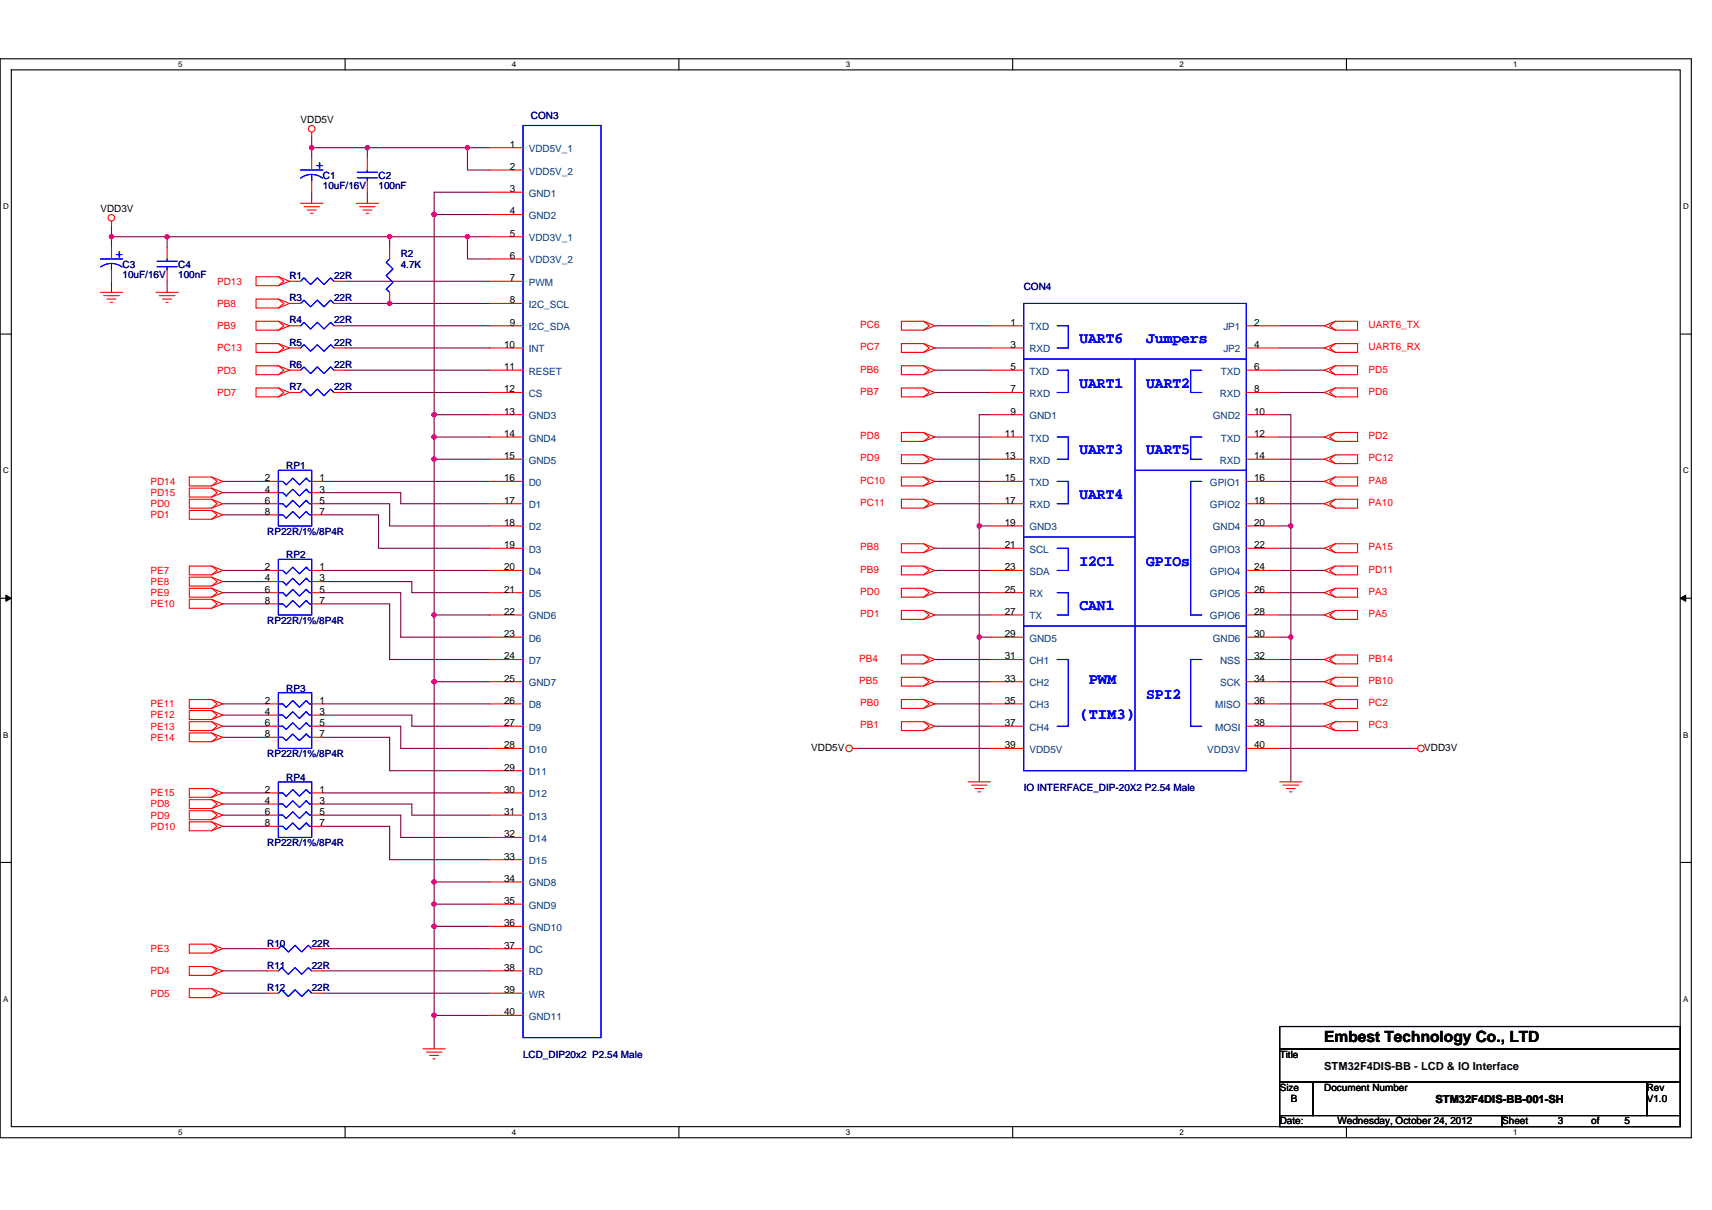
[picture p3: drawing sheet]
<svg xmlns="http://www.w3.org/2000/svg" width="297mm" height="210mm" viewBox="0 0 297 210" stroke-linecap="round" stroke-linejoin="round" font-family="sans-serif">
<path d="M0 10.2h293.5v187.2h-293.5zM2 12.1h289.5v183.4h-289.5z" fill="none" stroke="#000" stroke-width=".19"/>
<g fill="#fff">
<path d="M30.9 10.4h.8v1.6h-.8z"/>
<path d="M30.9 195.7h.8v1.6h-.8z"/>
</g>
<path d="M59.9 10.2v1.9M59.9 195.5v1.9" fill="none" stroke="#000" stroke-width=".19"/>
<g fill="#fff">
<path d="M88.8 10.4h.8v1.6h-.8z"/>
<path d="M88.8 195.7h.8v1.6h-.8z"/>
</g>
<path d="M117.8 10.2v1.9M117.8 195.5v1.9" fill="none" stroke="#000" stroke-width=".19"/>
<g fill="#fff">
<path d="M146.7 10.4h.8v1.6h-.8z"/>
<path d="M146.7 195.7h.8v1.6h-.8z"/>
</g>
<path d="M175.7 10.2v1.9M175.7 195.5v1.9" fill="none" stroke="#000" stroke-width=".19"/>
<g fill="#fff">
<path d="M204.7 10.4h.7v1.6h-.7z"/>
<path d="M204.7 195.7h.7v1.6h-.7z"/>
</g>
<path d="M233.6 10.2v1.9M233.6 195.5v1.9" fill="none" stroke="#000" stroke-width=".19"/>
<g fill="#fff">
<path d="M262.6 10.4h.7v1.6h-.7z"/>
<path d="M262.6 195.7h.7v1.6h-.7z"/>
<path d="M.5 35.1h1v1.5h-1z"/>
<path d="M292 35.1h1v1.5h-1z"/>
<path d="M.5 80.9h1v1.5h-1z"/>
<path d="M292 80.9h1v1.5h-1z"/>
</g>
<path d="M0 58h2M291.5 58h2" fill="none" stroke="#000" stroke-width=".19"/>
<g fill="#fff">
<path d="M.5 126.7h.9v1.6h-.9z"/>
<path d="M292 126.7h.9v1.6h-.9z"/>
</g>
<path d="M0 103.8h2M291.5 103.8h2" fill="none" stroke="#000" stroke-width=".19"/>
<path d="M1 103.3l1 .5-1 .6zM291.5 103.8l1-.5v1.1z" fill="#000" stroke="#000" stroke-width=".17"/>
<g fill="#fff">
<path d="M.5 172.6h.9v1.5h-.9z"/>
<path d="M292 172.6h.9v1.5h-.9z"/>
</g>
<path d="M0 149.7h2M291.5 149.7h2M222 178.1h69.5v3.9h-69.5zM222 182h69.5v5.8h-69.5zM222 187.8h5.8v5.8h-5.8zM222 193.6h38.6v1.9h-38.6zM227.8 187.8h57.9v5.8h-57.9zM260.6 193.6h30.9v1.9h-30.9zM285.7 187.8h5.8v5.8h-5.8z" fill="none" stroke="#000" stroke-width=".19"/>
<g fill="none" stroke="#800040" stroke-width=".19">
<path d="M19.3 39.2v1.9M54.1 33.4v1.9M54.1 25.6h9.6M54.1 25.6v2M54.1 23.7v1.9M63.7 25.6h17.4M63.7 25.6v2M63.7 33.4v1.9M75.3 37.2h9.7M75.3 37.2v34.8h9.7M81.1 25.6h3.9M81.1 25.6v3.9h3.9"/>
<path d="M85 33.4h-9.7v3.8M19.3 48.8v1.9M19.3 41.1v1.9M19.3 41.1h9.7M29 41.1v1.9M29 48.8v1.9M29 41.1h38.6M59.9 52.7h25.1M59.9 48.8h25.1M59.9 56.5h25.1M67.6 41.1v1.9M67.6 41.1h13.5"/>
<path d="M81.1 41.1h3.9M81.1 41.1v3.8h3.9M162.2 56.5h9.6M222 56.5h7.8M59.9 60.4h25.1M59.9 64.2h25.1M59.9 68.1h25.1M75.3 72v3.8h9.7M75.3 75.8v3.9h9.7M75.3 79.7v27h9.7M162.2 60.4h9.6M162.2 64.2h9.6"/>
<path d="M162.2 68.1h9.6M162.2 75.8h9.6M162.2 79.7h9.6M171.8 72h-1.9v19.3M222 72h2v19.3M222 75.8h7.8M222 79.7h7.8M222 60.4h7.8M222 64.2h7.8M222 68.1h7.8M38.6 83.5h7.8M38.6 85.5h7.8"/>
<path d="M38.6 87.4h7.8M38.6 89.3h7.8M38.6 99h7.8M56 83.5h29M56 89.3h9.7v5.8h19.3M56 85.5h13.5v1.9h15.5M56 87.4h11.6v3.9h17.4M56 99h29M162.2 95.1h9.6M162.2 99h9.6M162.2 83.5h9.6M162.2 87.4h9.6"/>
<path d="M169.9 91.3h1.9M169.9 91.3v19.3M222 91.3h2M222 83.5h7.8M222 87.4h7.8M222 95.1h7.8M222 99h7.8M224 91.3v19.3M38.6 100.9h7.8M38.6 102.8h7.8M38.6 104.8h7.8M56 104.8h11.6v9.6h17.4"/>
<path d="M56 102.8h13.5v7.8h15.5M56 100.9h15.5v1.9h13.5M75.3 118.3v34.8M75.3 106.7v11.6h9.7M162.2 118.3h9.6M162.2 114.4h9.6M162.2 102.8h9.6M162.2 106.7h9.6M169.9 110.6v25.1M169.9 110.6h1.9M222 110.6h2M222 106.7h7.8"/>
<path d="M222 102.8h7.8M222 118.3h7.8M222 114.4h7.8M224 110.6v25.1M38.6 122.2h7.8M38.6 124.1h7.8M38.6 126h7.8M38.6 128h7.8M38.6 137.6h7.8M38.6 139.5h7.8M56 122.2h29M56 137.6h29"/>
<path d="M56 128h11.6v5.8h17.4M56 126h13.5v3.9h15.5M56 124.1h15.5v1.9h13.5M56 139.5h15.5v2h13.5M148.7 129.9h23.1M162.2 126h9.6M162.2 122.2h9.6M222 129.9h23.2M222 126h7.8M222 122.2h7.8M38.6 141.5h7.8M38.6 143.4h7.8"/>
<path d="M56 143.4h11.6v5.8h17.4M56 141.5h13.5v3.8h15.5M75.3 153.1h9.7M75.3 153.1v3.8h9.7M75.3 156.9v3.9h9.7M38.6 164.6h7.8M38.6 172.4h7.8M38.6 168.5h7.8M56 172.4h29M56 168.5h29M56 164.6h29M75.3 176.2v5.8"/>
<path d="M75.3 160.8v15.4h9.7"/>
</g>
<g fill="#f0f" stroke="#f0f" stroke-width=".19">
<circle cx="81.1" cy="25.6" r=".38"/>
<circle cx="75.3" cy="176.2" r=".38"/>
<circle cx="67.6" cy="52.6" r=".38"/>
<circle cx="75.3" cy="37.2" r=".38"/>
<circle cx="75.3" cy="72" r=".38"/>
<circle cx="75.3" cy="75.8" r=".38"/>
<circle cx="75.3" cy="160.8" r=".38"/>
<circle cx="75.3" cy="153" r=".38"/>
<circle cx="75.3" cy="156.9" r=".38"/>
<circle cx="75.3" cy="79.7" r=".38"/>
<circle cx="75.3" cy="118.3" r=".38"/>
<circle cx="75.3" cy="106.7" r=".38"/>
<circle cx="54.1" cy="25.6" r=".38"/>
<circle cx="63.7" cy="25.6" r=".38"/>
<circle cx="81.1" cy="41.1" r=".38"/>
<circle cx="67.6" cy="41.1" r=".38"/>
<circle cx="19.3" cy="41.1" r=".38"/>
<circle cx="29" cy="41.1" r=".38"/>
<circle cx="169.9" cy="110.6" r=".38"/>
<circle cx="169.9" cy="91.3" r=".38"/>
<circle cx="223.9" cy="110.6" r=".38"/>
<circle cx="223.9" cy="91.3" r=".38"/>
</g>
<g fill="none" stroke="#f00" stroke-width=".19">
<path d="M19.3 38.4v.8M52.2 35.3h3.8M52.7 35.9h2.7M53.3 36.4h1.6M53.9 37h.4M54.1 22.9v.8M54.1 27.6v1.9M54.1 31.4v2M61.8 35.3h3.9M62.4 35.9h2.7M63 36.4h1.5M63.5 37h.4"/>
<path d="M63.7 27.6v1.9M63.7 31.4v2M85 25.6h5.8M85 29.5h5.8M85 33.4h5.8M85 37.2h5.8M17.4 50.7h3.9M18 51.3h2.7M18.6 51.9h1.5M19.2 52.5h.3M19.3 43v1.9M19.3 46.9v1.9"/>
<path d="M27.1 50.7h3.8M27.6 51.3h2.7M28.2 51.9h1.6M28.8 52.5h.4M29 43v1.9M29 46.9v1.9M48.3 48l1.9 .8M48.3 48l1 .8-1 .8M48.3 51.9l1.9 .8M48.3 51.9l1 .8-1 .7M48.3 55.8l1.9 .7M48.3 55.8l1 .7-1 .8"/>
<path d="M48.3 59.6l1.9 .8M48.3 59.6l1 .8-1 .8M48.3 48h-3.9v1.6h3.9M48.3 51.9h-3.9v1.5h3.9M48.3 55.8h-3.9v1.5h3.9M48.3 59.6h-3.9v1.6h3.9M50.2 52.7h2M50.2 48.8h2M50.2 56.5h2M50.2 48.8l-1.9 .8M50.2 52.7l-1.9 .7M50.2 56.5l-1.9 .8"/>
<path d="M58 52.7h1.9M58 48.8h1.9M58 56.5h1.9M67.6 43v1.9M67.6 50.7v2M85 52.7h5.8M85 48.8h5.8M85 41.1h5.8M85 44.9h5.8M85 56.5h5.8M160.2 55.8h-3.8v1.5h3.8M160.2 59.6h-3.8v1.6h3.8"/>
<path d="M160.2 55.8l2 .7-2 .8M160.2 59.6l2 .8-2 .8M160.2 55.8l1 .7-1 .8M160.2 59.6l1 .8-1 .8M171.8 56.5h5.8M216.2 56.5h5.8M231.7 55.8h3.8v1.5h-3.8M231.7 59.6h3.8v1.6h-3.8M231.7 55.8l-1.9 .7 1.9 .8M231.7 55.8l-1 .7 1 .8M231.7 59.6l-1.9 .8 1.9 .8M231.7 59.6l-1 .8 1 .8"/>
<path d="M48.3 63.5l1.9 .7M48.3 63.5l1 .7-1 .8M48.3 67.3l1.9 .8M48.3 67.3l1 .8-1 .8M48.3 63.5h-3.9v1.5h3.9M48.3 67.3h-3.9v1.6h3.9M50.2 60.4h2M50.2 64.2h2M50.2 68.1h2M50.2 60.4l-1.9 .8M50.2 64.2l-1.9 .8M50.2 68.1l-1.9 .8"/>
<path d="M58 60.4h1.9M58 64.2h1.9M58 68.1h1.9M85 60.4h5.8M85 64.2h5.8M85 68.1h5.8M85 72h5.8M85 75.8h5.8M85 79.7h5.8M160.2 63.5h-3.8v1.5h3.8M160.2 67.3h-3.8v1.6h3.8M160.2 75.1h-3.8v1.5h3.8"/>
<path d="M160.2 78.9h-3.8v1.6h3.8M160.2 63.5l2 .7-2 .8M160.2 67.3l2 .8-2 .8M160.2 75.1l2 .7-2 .8M160.2 63.5l1 .7-1 .8M160.2 67.3l1 .8-1 .8M160.2 75.1l1 .7-1 .8M160.2 78.9l2 .8-2 .8M160.2 78.9l1 .8-1 .8M171.8 60.4h5.8M171.8 64.2h5.8M171.8 68.1h5.8"/>
<path d="M171.8 72h5.8M171.8 75.8h5.8M171.8 79.7h5.8M216.2 60.4h5.8M216.2 64.2h5.8M216.2 68.1h5.8M216.2 72h5.8M216.2 75.8h5.8M216.2 79.7h5.8M231.7 75.1l-1.9 .7 1.9 .8M231.7 75.1h3.8v1.5h-3.8M231.7 78.9h3.8v1.6h-3.8"/>
<path d="M231.7 63.5h3.8v1.5h-3.8M231.7 67.3h3.8v1.6h-3.8M231.7 75.1l-1 .7 1 .8M231.7 78.9l-1.9 .8 1.9 .8M231.7 78.9l-1 .8 1 .8M231.7 63.5l-1.9 .7 1.9 .8M231.7 63.5l-1 .7 1 .8M231.7 67.3l-1.9 .8 1.9 .8M231.7 67.3l-1 .8 1 .8M36.7 82.8l1 .7-1 .8M36.7 82.8h-3.9v1.5h3.9M36.7 82.8l1.9 .7-1.9 .8"/>
<path d="M36.7 84.7h-3.9v1.6h3.9M36.7 86.6h-3.9v1.6h3.9M36.7 88.6h-3.9v1.5h3.9M36.7 98.2h-3.9v1.6h3.9M36.7 84.7l1.9 .8-1.9 .8M36.7 84.7l1 .8-1 .8M36.7 86.6l1.9 .8-1.9 .8M36.7 86.6l1 .8-1 .8M36.7 88.6l1.9 .7-1.9 .8M36.7 88.6l1 .7-1 .8M36.7 98.2l1.9 .8-1.9 .8M36.7 98.2l1 .8-1 .8"/>
<path d="M46.4 83.5h1.9M46.4 85.5h1.9M46.4 87.4h1.9M46.4 89.3h1.9M46.4 99h1.9M54.1 83.5h1.9M54.1 85.5h1.9M54.1 87.4h1.9M54.1 89.3h1.9M54.1 99h1.9M85 83.5h5.8M85 87.4h5.8"/>
<path d="M85 91.3h5.8M85 95.1h5.8M85 99h5.8M160.2 94.4h-3.8v1.5h3.8M160.2 98.2h-3.8v1.6h3.8M160.2 82.8h-3.8v1.5h3.8M160.2 86.6h-3.8v1.6h3.8M160.2 94.4l2 .7-2 .8M160.2 98.2l2 .8-2 .8M160.2 94.4l1 .7-1 .8M160.2 98.2l1 .8-1 .8M160.2 82.8l2 .7-2 .8"/>
<path d="M160.2 82.8l1 .7-1 .8M160.2 86.6l2 .8-2 .8M160.2 86.6l1 .8-1 .8M171.8 83.5h5.8M171.8 87.4h5.8M171.8 91.3h5.8M171.8 95.1h5.8M171.8 99h5.8M216.2 83.5h5.8M216.2 87.4h5.8M216.2 91.3h5.8M216.2 95.1h5.8"/>
<path d="M216.2 99h5.8M231.7 86.6l-1.9 .8 1.9 .8M231.7 82.8l-1.9 .7 1.9 .8M231.7 94.4l-1.9 .7 1.9 .8M231.7 98.2h3.8v1.6h-3.8M231.7 86.6h3.8v1.6h-3.8M231.7 82.8h3.8v1.5h-3.8M231.7 94.4h3.8v1.5h-3.8M231.7 98.2l-1.9 .8 1.9 .8M231.7 98.2l-1 .8 1 .8M231.7 86.6l-1 .8 1 .8M231.7 82.8l-1 .7 1 .8"/>
<path d="M231.7 94.4l-1 .7 1 .8M36.7 100.2h-3.9v1.5h3.9M36.7 102.1h-3.9v1.5h3.9M36.7 104h-3.9v1.6h3.9M36.7 100.2l1.9 .7-1.9 .8M36.7 100.2l1 .7-1 .8M36.7 102.1l1.9 .7-1.9 .8M36.7 102.1l1 .7-1 .8M36.7 104l1.9 .8-1.9 .8M36.7 104l1 .8-1 .8M46.4 102.8h1.9M46.4 100.9h1.9"/>
<path d="M46.4 104.8h1.9M54.1 102.8h1.9M54.1 100.9h1.9M54.1 104.8h1.9M85 102.8h5.8M85 106.7h5.8M85 110.6h5.8M85 114.4h5.8M85 118.3h5.8M160.2 117.5h-3.8v1.6h3.8M160.2 102.1h-3.8v1.5h3.8M160.2 105.9h-3.8v1.6h3.8"/>
<path d="M160.2 113.7h-3.8v1.5h3.8M160.2 117.5l2 .8-2 .8M160.2 102.1l2 .7-2 .8M160.2 105.9l2 .8-2 .8M160.2 113.7l2 .7-2 .8M160.2 117.5l1 .8-1 .8M160.2 102.1l1 .7-1 .8M160.2 105.9l1 .8-1 .8M160.2 113.7l1 .7-1 .8M171.8 102.8h5.8M171.8 106.7h5.8M171.8 110.6h5.8"/>
<path d="M171.8 114.4h5.8M171.8 118.3h5.8M216.2 102.8h5.8M216.2 106.7h5.8M216.2 110.6h5.8M216.2 114.4h5.8M216.2 118.3h5.8M231.7 113.7l-1.9 .7 1.9 .8M231.7 117.5h3.8v1.6h-3.8M231.7 113.7h3.8v1.5h-3.8M231.7 102.1h3.8v1.5h-3.8M231.7 105.9h3.8v1.6h-3.8"/>
<path d="M231.7 117.5l-1.9 .8 1.9 .8M231.7 117.5l-1 .8 1 .8M231.7 113.7l-1 .7 1 .8M231.7 102.1l-1.9 .7 1.9 .8M231.7 102.1l-1 .7 1 .8M231.7 105.9l-1.9 .8 1.9 .8M231.7 105.9l-1 .8 1 .8M36.7 121.4h-3.9v1.5h3.9M36.7 123.3h-3.9v1.6h3.9M36.7 125.2h-3.9v1.6h3.9M36.7 127.2h-3.9v1.5h3.9M36.7 136.8h-3.9v1.6h3.9"/>
<path d="M36.7 138.8h-3.9v1.5h3.9M36.7 121.4l1.9 .8-1.9 .7M36.7 121.4l1 .8-1 .7M36.7 123.3l1.9 .8-1.9 .8M36.7 123.3l1 .8-1 .8M36.7 125.2l1.9 .8-1.9 .8M36.7 125.2l1 .8-1 .8M36.7 127.2l1.9 .8-1.9 .7M36.7 127.2l1 .8-1 .7M36.7 136.8l1.9 .8-1.9 .8M36.7 136.8l1 .8-1 .8M36.7 138.8l1.9 .7-1.9 .8"/>
<path d="M36.7 138.8l1 .7-1 .8M46.4 122.2h1.9M46.4 126h1.9M46.4 137.6h1.9M46.4 124.1h1.9M46.4 128h1.9M46.4 139.5h1.9M54.1 122.2h1.9M54.1 126h1.9M54.1 137.6h1.9M54.1 124.1h1.9M54.1 128h1.9"/>
<path d="M54.1 139.5h1.9M85 122.2h5.8M85 126h5.8M85 129.9h5.8M85 133.8h5.8M85 137.6h5.8M147.9 129.9h.8M160.2 121.4h-3.8v1.5h3.8M160.2 125.2h-3.8v1.6h3.8M160.2 125.2l2 .8-2 .8M160.2 121.4l2 .8-2 .7M160.2 121.4l1 .8-1 .7"/>
<path d="M160.2 125.2l1 .8-1 .8M168 135.7h3.8M168.6 136.2h2.7M169.1 136.8h1.6M169.7 137.4h.4M171.8 122.2h5.8M171.8 126h5.8M171.8 129.9h5.8M216.2 122.2h5.8M216.2 126h5.8M216.2 129.9h5.8M222 135.7h3.9"/>
<path d="M222.6 136.2h2.7M223.2 136.8h1.5M223.8 137.4h.4M231.7 125.2l-1.9 .8 1.9 .8M231.7 121.4l-1.9 .8 1.9 .7M231.7 125.2h3.8v1.6h-3.8M231.7 121.4h3.8v1.5h-3.8M231.7 125.2l-1 .8 1 .8M231.7 121.4l-1 .8 1 .7M245.2 129.9h.8M36.7 140.7h-3.9v1.5h3.9M36.7 142.6h-3.9v1.6h3.9"/>
<path d="M36.7 140.7l1.9 .8-1.9 .7M36.7 140.7l1 .8-1 .7M36.7 142.6l1.9 .8-1.9 .8M36.7 142.6l1 .8-1 .8M46.4 141.5h1.9M46.4 143.4h1.9M54.1 141.5h1.9M54.1 143.4h1.9M85 141.5h5.8M85 145.3h5.8M85 149.2h5.8M85 153.1h5.8"/>
<path d="M85 156.9h5.8M36.7 163.9h-3.9v1.5h3.9M36.7 171.6h-3.9v1.5h3.9M36.7 167.7h-3.9v1.6h3.9M36.7 163.9l1.9 .7-1.9 .8M36.7 163.9l1 .7-1 .8M36.7 171.6l1.9 .8-1.9 .7M36.7 171.6l1 .8-1 .7M36.7 167.7l1.9 .8-1.9 .8M36.7 167.7l1 .8-1 .8M46.4 172.4h1.9M46.4 164.6h1.9"/>
<path d="M46.4 168.5h1.9M54.1 172.4h1.9M54.1 164.6h1.9M54.1 168.5h1.9M85 172.4h5.8M85 160.8h5.8M85 164.6h5.8M85 168.5h5.8M85 176.2h5.8M73.4 182h3.9M74 182.6h2.7M74.5 183.2h1.6"/>
<path d="M75.1 183.7h.4"/>
<circle cx="19.3" cy="37.8" r=".57"/>
<circle cx="54.1" cy="22.3" r=".57"/>
<circle cx="147.3" cy="129.9" r=".57"/>
<circle cx="246.5" cy="129.9" r=".57"/>
</g>
<g fill="none" stroke="#00f" stroke-width=".19">
<path d="M52.2 29.5h3.8M52.2 30.9a3.1 3.1 0 0 1 3.7 0M54.1 30.3v1.1M62 30.9h3.5M62 29.9h3.5M63.7 29.5v.4M63.7 30.9v.5M90.8 21.8h13.5v158.3h-13.5zM17.4 44.9h3.9M17.5 46.3a3.1 3.1 0 0 1 3.7 0M19.3 45.7v1.2M27.3 46.3h3.4"/>
<path d="M27.3 45.3h3.4M29 44.9v.4M29 46.3v.6M52.2 52.7l.5-.6 1.2 1.2 1.2-1.2 1.1 1.2 1.2-1.2 .6 .6M52.2 48.8l.5-.6 1.2 1.2 1.2-1.2 1.1 1.2 1.2-1.2 .6 .6M52.2 56.5l.5-.6 1.2 1.2 1.2-1.2 1.1 1.2 1.2-1.2 .6 .6M67.6 44.9l-.6 .6 1.2 1.2-1.2 1.1 1.2 1.2-1.2 1.2 .6 .5M177.6 52.7h38.6v81.1h-38.6zM183.4 56.5h2v3.9h-2M52.2 64.2l.5-.5 1.2 1.1 1.2-1.1 1.1 1.1 1.2-1.1 .6 .5M52.2 60.4l.5-.6 1.2 1.2 1.2-1.2 1.1 1.2 1.2-1.2 .6 .6M52.2 68.1l.5-.6 1.2 1.2 1.2-1.2 1.1 1.2 1.2-1.2 .6 .6"/>
<path d="M177.6 62.3h38.6M183.4 75.8h2v3.9h-2M183.4 64.2h2v3.9h-2M196.9 62.3v71.5M208.5 64.2h-1.9v3.9h1.9M208.5 75.8h-1.9v3.9h1.9M48.3 83.5h.8l.6 .6 1.1-1.1 1.2 1.1 1.1-1.1 .6 .5h.4M48.3 87.4h.8l.6 .6 1.1-1.2 1.2 1.2 1.1-1.2 .6 .6h.4M48.3 85.5h.8l.6 .6 1.1-1.2 1.2 1.2 1.1-1.2 .6 .6h.4M48.3 89.3h.8l.6 .6 1.1-1.1 1.2 1.1 1.1-1.1 .6 .5h.4M48.3 81.6h5.8v9.7h-5.8zM48.3 97.1h5.8v9.6h-5.8z"/>
<path d="M53.1 83l.2 .2M53.1 84.9l.2 .2M53.1 86.8l.2 .2M53.1 88.8l.2 .2M53.1 98.4l.2 .2M54.1 99h-.4l-.6-.6-1.1 1.2-1.2-1.2-1.1 1.2-.6-.6h-.8M177.6 93.2h19.3M183.4 95.1h2v3.9h-2M183.4 83.5h2v3.9h-2M196.9 81.6h19.3M208.5 83.5h-1.9v23.2h1.9M53.1 100.4l.2 .1"/>
<path d="M53.1 102.3l.2 .2M53.1 104.2l.2 .2M54.1 100.9h-.4l-.6-.5-1.1 1.1-1.2-1.1-1.1 1.1-.6-.6h-.8M54.1 102.8h-.4l-.6-.5-1.1 1.1-1.2-1.1-1.1 1.1-.6-.6h-.8M54.1 104.8h-.4l-.6-.6-1.1 1.2-1.2-1.2-1.1 1.2-.6-.6h-.8M177.6 108.6h38.6M183.4 114.4h2v11.6h-2M183.4 102.8h2v3.9h-2M208.5 114.4h-1.9v11.6h1.9M48.3 120.2h5.8v9.7h-5.8zM48.3 135.7h5.8v9.6h-5.8zM53.1 121.6l.2 .2"/>
<path d="M53.1 123.5l.2 .2M53.1 125.4l.2 .2M53.1 127.4l.2 .2M53.1 137l.2 .2M53.1 139l.2 .1M54.1 122.2h-.4l-.6-.6-1.1 1.1-1.2-1.1-1.1 1.1-.6-.5h-.8M54.1 124.1h-.4l-.6-.6-1.1 1.2-1.2-1.2-1.1 1.2-.6-.6h-.8M54.1 126h-.4l-.6-.6-1.1 1.2-1.2-1.2-1.1 1.2-.6-.6h-.8M54.1 128h-.4l-.6-.6-1.1 1.1-1.2-1.1-1.1 1.1-.6-.5h-.8M54.1 137.6h-.4l-.6-.6-1.1 1.2-1.2-1.2-1.1 1.2-.6-.6h-.8M54.1 139.5h-.4l-.6-.5-1.1 1.1-1.2-1.1-1.1 1.1-.6-.6h-.8M53.1 140.9l.2 .2"/>
<path d="M53.1 142.8l.2 .2M54.1 141.5h-.4l-.6-.6-1.1 1.1-1.2-1.1-1.1 1.1-.6-.5h-.8M54.1 143.4h-.4l-.6-.6-1.1 1.2-1.2-1.2-1.1 1.2-.6-.6h-.8M48.3 172.4l.6-.6 1.1 1.1 1.2-1.1 1.1 1.1 1.2-1.1 .6 .6M48.3 168.5l.6-.6 1.1 1.2 1.2-1.2 1.1 1.2 1.2-1.2 .6 .6M48.3 164.6l.6-.6 1.1 1.2 1.2-1.2 1.1 1.2 1.2-1.2 .6 .6"/>
</g>
<g font-size="2.7" fill="#00f">
<text x="187.3" y="59.5">UART6</text>
<text x="198.9" y="59.5">Jumpers</text>
<text x="187.3" y="67.3">UART1</text>
<text x="198.9" y="67.3">UART2</text>
<text x="187.3" y="78.8">UART3</text>
<text x="198.9" y="78.8">UART5</text>
<text x="187.3" y="86.6">UART4</text>
<text x="187.3" y="98.1">I2C1</text>
<text x="198.9" y="98.1">GPIOs</text>
<text x="187.3" y="105.9">CAN1</text>
<text x="188.9" y="118.6">PWM</text>
<text x="187.3" y="124.7">(TIM3)</text>
<text x="198.9" y="121.3">SPI2</text>
</g>
<text font-size="2.7" x="229.8" y="180.8">Embest Technology Co., LTD</text>
<g font-size="2.1" fill="#00f">
<text x="54.9" y="29.3">+</text>
<text x="20.1" y="44.7">+</text>
</g>
<g font-size="1.9">
<text x="229.8" y="185.7">STM32F4DIS-BB - LCD &amp; IO Interface</text>
<text x="249.1" y="191.5">STM32F4DIS-BB-001-SH</text>
</g>
<g font-size="1.7">
<text x="52.2" y="21.4">VDD5V</text>
<text x="88.4" y="25.6">1</text>
<text x="88.4" y="29.5">2</text>
<text x="88.4" y="33.3">3</text>
<text x="17.4" y="36.8">VDD3V</text>
<text x="88.4" y="37.2">4</text>
<text x="88.4" y="41.1">5</text>
<text x="88.4" y="44.9">6</text>
<text x="88.4" y="48.8">7</text>
<text x="88.4" y="52.6">8</text>
<text x="88.4" y="56.5">9</text>
<text x="175.3" y="56.5">1</text>
<text x="217.6" y="56.5">2</text>
<text x="87.5" y="60.4">10</text>
<text x="87.5" y="64.2">11</text>
<text x="175.3" y="60.4">3</text>
<text x="175.3" y="64.2">5</text>
<text x="217.6" y="60.4">4</text>
<text x="217.6" y="64.2">6</text>
<text x="87.5" y="68.1">12</text>
<text x="87.5" y="71.9">13</text>
<text x="175.3" y="68.1">7</text>
<text x="175.3" y="71.9">9</text>
<text x="217.6" y="71.9">10</text>
<text x="217.6" y="68.1">8</text>
<text x="87.5" y="75.8">14</text>
<text x="174.3" y="75.8">11</text>
<text x="217.6" y="75.8">12</text>
<text x="46" y="83.5">2</text>
<text x="55.4" y="83.5">1</text>
<text x="87.5" y="79.7">15</text>
<text x="87.5" y="83.5">16</text>
<text x="174.3" y="79.7">13</text>
<text x="174.3" y="83.5">15</text>
<text x="217.6" y="83.5">16</text>
<text x="217.6" y="79.7">14</text>
<text x="46" y="85.5">4</text>
<text x="46" y="87.4">6</text>
<text x="46" y="89.3">8</text>
<text x="55.4" y="85.5">3</text>
<text x="55.4" y="87.4">5</text>
<text x="55.4" y="89.3">7</text>
<text x="87.5" y="87.4">17</text>
<text x="174.3" y="87.4">17</text>
<text x="217.6" y="87.4">18</text>
<text x="87.5" y="91.2">18</text>
<text x="87.5" y="95.1">19</text>
<text x="174.3" y="91.2">19</text>
<text x="174.3" y="95.1">21</text>
<text x="217.6" y="91.2">20</text>
<text x="217.6" y="95.1">22</text>
<text x="46" y="99">2</text>
<text x="46" y="100.9">4</text>
<text x="55.4" y="99">1</text>
<text x="55.4" y="100.9">3</text>
<text x="87.5" y="99">20</text>
<text x="174.3" y="99">23</text>
<text x="217.6" y="99">24</text>
<text x="46" y="102.8">6</text>
<text x="46" y="104.8">8</text>
<text x="55.4" y="102.8">5</text>
<text x="55.4" y="104.8">7</text>
<text x="87.5" y="102.8">21</text>
<text x="87.5" y="106.7">22</text>
<text x="174.3" y="102.8">25</text>
<text x="174.3" y="106.7">27</text>
<text x="217.6" y="102.8">26</text>
<text x="217.6" y="106.7">28</text>
<text x="87.5" y="110.6">23</text>
<text x="174.3" y="110.6">29</text>
<text x="217.6" y="110.6">30</text>
<text x="87.5" y="114.4">24</text>
<text x="87.5" y="118.3">25</text>
<text x="174.3" y="114.4">31</text>
<text x="174.3" y="118.3">33</text>
<text x="217.6" y="114.4">32</text>
<text x="217.6" y="118.3">34</text>
<text x="46" y="122.1">2</text>
<text x="46" y="124.1">4</text>
<text x="55.4" y="122.1">1</text>
<text x="55.4" y="124.1">3</text>
<text x="87.5" y="122.1">26</text>
<text x="174.3" y="122.1">35</text>
<text x="217.6" y="122.1">36</text>
<text x="46" y="126">6</text>
<text x="46" y="127.9">8</text>
<text x="55.4" y="126">5</text>
<text x="55.4" y="127.9">7</text>
<text x="87.5" y="126">27</text>
<text x="87.5" y="129.9">28</text>
<text x="140.8" y="130.3">VDD5V</text>
<text x="174.3" y="126">37</text>
<text x="174.3" y="129.9">39</text>
<text x="217.6" y="129.9">40</text>
<text x="217.6" y="126">38</text>
<text x="247.1" y="130.3">VDD3V</text>
<text x="46" y="137.6">2</text>
<text x="55.4" y="137.6">1</text>
<text x="87.5" y="133.7">29</text>
<text x="87.5" y="137.6">30</text>
<text x="46" y="139.5">4</text>
<text x="46" y="141.4">6</text>
<text x="46" y="143.4">8</text>
<text x="55.4" y="139.5">3</text>
<text x="55.4" y="141.4">5</text>
<text x="55.4" y="143.4">7</text>
<text x="87.5" y="141.4">31</text>
<text x="87.5" y="145.3">32</text>
<text x="87.5" y="149.2">33</text>
<text x="87.5" y="153">34</text>
<text x="87.5" y="156.9">35</text>
<text x="87.5" y="160.7">36</text>
<text x="87.5" y="164.6">37</text>
<text x="87.5" y="168.5">38</text>
<text x="87.5" y="172.3">39</text>
<text x="87.5" y="176.2">40</text>
<text x="222" y="183.6">Title</text>
<text x="222" y="189.3">Size</text>
<text x="224" y="191.3">B</text>
<text x="229.8" y="189.3">Document Number</text>
<text x="285.7" y="189.3">Rev</text>
<text x="285.7" y="191.3">V1.0</text>
<text x="222" y="195.1">Date:</text>
<text x="232.1" y="195.1">Wednesday, October 24, 2012</text>
<text x="260.6" y="195.1">Sheet</text>
<text x="270.3" y="195.1">3</text>
<text x="276.1" y="195.1">of</text>
<text x="281.9" y="195.1">5</text>
</g>
<g font-size="1.7" fill="#000080">
<text x="92.1" y="20.6">CON3</text>
<text x="56" y="31.1">C1</text>
<text x="56" y="32.8">10uF/16V</text>
<text x="65.7" y="31.1">C2</text>
<text x="65.7" y="32.8">100nF</text>
<text x="21.3" y="46.5">C3</text>
<text x="30.9" y="46.5">C4</text>
<text x="69.5" y="44.6">R2</text>
<text x="69.5" y="46.5">4.7K</text>
<text x="21.3" y="48.2">10uF/16V</text>
<text x="30.9" y="48.2">100nF</text>
<text x="50.2" y="52.3">R3</text>
<text x="50.2" y="48.4">R1</text>
<text x="58" y="52.3">22R</text>
<text x="58" y="48.4">22R</text>
<text x="177.6" y="50.4">CON4</text>
<text x="50.2" y="56.1">R4</text>
<text x="58" y="56.1">22R</text>
<text x="50.2" y="63.9">R6</text>
<text x="50.2" y="60">R5</text>
<text x="58" y="63.9">22R</text>
<text x="58" y="60">22R</text>
<text x="50.2" y="67.7">R7</text>
<text x="58" y="67.7">22R</text>
<text x="49.7" y="81.4">RP1</text>
<text x="46.4" y="92.8">RP22R/1%/8P4R</text>
<text x="49.7" y="96.9">RP2</text>
<text x="46.4" y="108.3">RP22R/1%/8P4R</text>
<text x="49.7" y="120">RP3</text>
<text x="46.4" y="131.4">RP22R/1%/8P4R</text>
<text x="49.7" y="135.5">RP4</text>
<text x="177.6" y="137.2">IO INTERFACE_DIP-20X2 P2.54 Male</text>
<text x="46.4" y="146.9">RP22R/1%/8P4R</text>
<text x="46.4" y="164.3">R10</text>
<text x="54.1" y="164.3">22R</text>
<text x="46.4" y="172">R12</text>
<text x="46.4" y="168.1">R11</text>
<text x="54.1" y="172">22R</text>
<text x="54.1" y="168.1">22R</text>
<text x="90.8" y="183.6">LCD_DIP20x2 P2.54 Male</text>
</g>
<g font-size="1.7" fill="#004080">
<text x="91.7" y="26.4">VDD5V_1</text>
<text x="91.7" y="30.3">VDD5V_2</text>
<text x="91.7" y="34.1">GND1</text>
<text x="91.7" y="38">GND2</text>
<text x="91.7" y="41.9">VDD3V_1</text>
<text x="91.7" y="45.7">VDD3V_2</text>
<text x="91.7" y="49.6">PWM</text>
<text x="91.7" y="53.4">I2C_SCL</text>
<text x="91.7" y="57.3">I2C_SDA</text>
<text x="178.6" y="57.3">TXD</text>
<text x="212.3" y="57.3">JP1</text>
<text x="91.7" y="61.2">INT</text>
<text x="91.7" y="65">RESET</text>
<text x="178.6" y="61.2">RXD</text>
<text x="178.6" y="65">TXD</text>
<text x="211.8" y="65">TXD</text>
<text x="212.3" y="61.2">JP2</text>
<text x="91.7" y="68.9">CS</text>
<text x="178.6" y="68.9">RXD</text>
<text x="211.6" y="68.9">RXD</text>
<text x="91.7" y="72.7">GND3</text>
<text x="91.7" y="76.6">GND4</text>
<text x="178.6" y="72.7">GND1</text>
<text x="178.6" y="76.6">TXD</text>
<text x="210.4" y="72.7">GND2</text>
<text x="211.8" y="76.6">TXD</text>
<text x="91.7" y="80.5">GND5</text>
<text x="178.6" y="80.5">RXD</text>
<text x="211.6" y="80.5">RXD</text>
<text x="91.7" y="84.3">D0</text>
<text x="91.7" y="88.2">D1</text>
<text x="178.6" y="84.3">TXD</text>
<text x="178.6" y="88.2">RXD</text>
<text x="209.9" y="88.2">GPIO2</text>
<text x="209.9" y="84.3">GPIO1</text>
<text x="91.7" y="92.1">D2</text>
<text x="91.7" y="95.9">D3</text>
<text x="178.6" y="92.1">GND3</text>
<text x="178.6" y="95.9">SCL</text>
<text x="209.9" y="95.9">GPIO3</text>
<text x="210.4" y="92.1">GND4</text>
<text x="91.7" y="99.8">D4</text>
<text x="178.6" y="99.8">SDA</text>
<text x="209.9" y="99.8">GPIO4</text>
<text x="91.7" y="103.6">D5</text>
<text x="91.7" y="107.5">GND6</text>
<text x="178.6" y="103.6">RX</text>
<text x="178.6" y="107.5">TX</text>
<text x="209.9" y="103.6">GPIO5</text>
<text x="209.9" y="107.5">GPIO6</text>
<text x="91.7" y="111.4">D6</text>
<text x="178.6" y="111.4">GND5</text>
<text x="210.4" y="111.4">GND6</text>
<text x="91.7" y="115.2">D7</text>
<text x="91.7" y="119.1">GND7</text>
<text x="178.6" y="115.2">CH1</text>
<text x="178.6" y="119.1">CH2</text>
<text x="211.7" y="115.2">NSS</text>
<text x="211.7" y="119.1">SCK</text>
<text x="91.7" y="122.9">D8</text>
<text x="178.6" y="122.9">CH3</text>
<text x="210.8" y="122.9">MISO</text>
<text x="91.7" y="126.8">D9</text>
<text x="91.7" y="130.7">D10</text>
<text x="178.6" y="126.8">CH4</text>
<text x="178.6" y="130.7">VDD5V</text>
<text x="209.5" y="130.7">VDD3V</text>
<text x="210.8" y="126.8">MOSI</text>
<text x="91.7" y="134.5">D11</text>
<text x="91.7" y="138.4">D12</text>
<text x="91.7" y="142.2">D13</text>
<text x="91.7" y="146.1">D14</text>
<text x="91.7" y="150">D15</text>
<text x="91.7" y="153.8">GND8</text>
<text x="91.7" y="157.7">GND9</text>
<text x="91.7" y="161.5">GND10</text>
<text x="91.7" y="165.4">DC</text>
<text x="91.7" y="169.3">RD</text>
<text x="91.7" y="173.1">WR</text>
<text x="91.7" y="177">GND11</text>
</g>
<g font-size="1.7" fill="#f00">
<text x="37.7" y="49.4">PD13</text>
<text x="37.7" y="53.3">PB8</text>
<text x="37.7" y="57.1">PB9</text>
<text x="149.3" y="56.9">PC6</text>
<text x="237.5" y="56.9">UART6_TX</text>
<text x="37.7" y="61">PC13</text>
<text x="37.7" y="64.8">PD3</text>
<text x="149.3" y="64.6">PB6</text>
<text x="149.3" y="60.8">PC7</text>
<text x="237.5" y="60.8">UART6_RX</text>
<text x="237.5" y="64.6">PD5</text>
<text x="37.7" y="68.7">PD7</text>
<text x="149.3" y="68.5">PB7</text>
<text x="237.5" y="68.5">PD6</text>
<text x="149.3" y="76.2">PD8</text>
<text x="237.5" y="76.2">PD2</text>
<text x="149.3" y="80.1">PD9</text>
<text x="149.3" y="83.9">PC10</text>
<text x="237.5" y="80.1">PC12</text>
<text x="237.5" y="83.9">PA8</text>
<text x="26.1" y="84.1">PD14</text>
<text x="26.1" y="86.1">PD15</text>
<text x="26.1" y="88">PD0</text>
<text x="26.1" y="89.9">PD1</text>
<text x="149.3" y="87.8">PC11</text>
<text x="237.5" y="87.8">PA10</text>
<text x="149.3" y="95.5">PB8</text>
<text x="237.5" y="95.5">PA15</text>
<text x="26.1" y="99.6">PE7</text>
<text x="26.1" y="101.5">PE8</text>
<text x="149.3" y="99.4">PB9</text>
<text x="237.5" y="99.4">PD11</text>
<text x="26.1" y="103.4">PE9</text>
<text x="26.1" y="105.4">PE10</text>
<text x="149.3" y="103.3">PD0</text>
<text x="149.3" y="107.1">PD1</text>
<text x="237.5" y="103.3">PA3</text>
<text x="237.5" y="107.1">PA5</text>
<text x="149.1" y="118.7">PB5</text>
<text x="149.1" y="114.8">PB4</text>
<text x="237.5" y="118.7">PB10</text>
<text x="237.5" y="114.8">PB14</text>
<text x="26.1" y="122.7">PE11</text>
<text x="26.1" y="124.7">PE12</text>
<text x="149.3" y="122.6">PB0</text>
<text x="237.5" y="122.6">PC2</text>
<text x="26.1" y="126.6">PE13</text>
<text x="26.1" y="128.5">PE14</text>
<text x="149.3" y="126.4">PB1</text>
<text x="237.5" y="126.4">PC3</text>
<text x="26.1" y="138.2">PE15</text>
<text x="26.1" y="140.1">PD8</text>
<text x="26.1" y="142">PD9</text>
<text x="26.1" y="144">PD10</text>
<text x="26.1" y="165.2">PE3</text>
<text x="26.1" y="172.9">PD5</text>
<text x="26.1" y="169.1">PD4</text>
</g>
<g font-size="1.4">
<text x="30.9" y="11.7">5</text>
<text x="88.8" y="11.7">4</text>
<text x="146.7" y="11.7">3</text>
<text x="204.7" y="11.7">2</text>
<text x="262.6" y="11.7">1</text>
<text x=".5" y="36.3">D</text>
<text x="292" y="36.3">D</text>
<text x=".5" y="82.1">C</text>
<text x="292" y="82.1">C</text>
<text x=".5" y="128">B</text>
<text x="292" y="128">B</text>
<text x=".5" y="173.8">A</text>
<text x="292" y="173.8">A</text>
<text x="30.9" y="197">5</text>
<text x="88.8" y="197">4</text>
<text x="146.7" y="197">3</text>
<text x="204.7" y="197">2</text>
<text x="262.6" y="197">1</text>
</g>
</svg>
